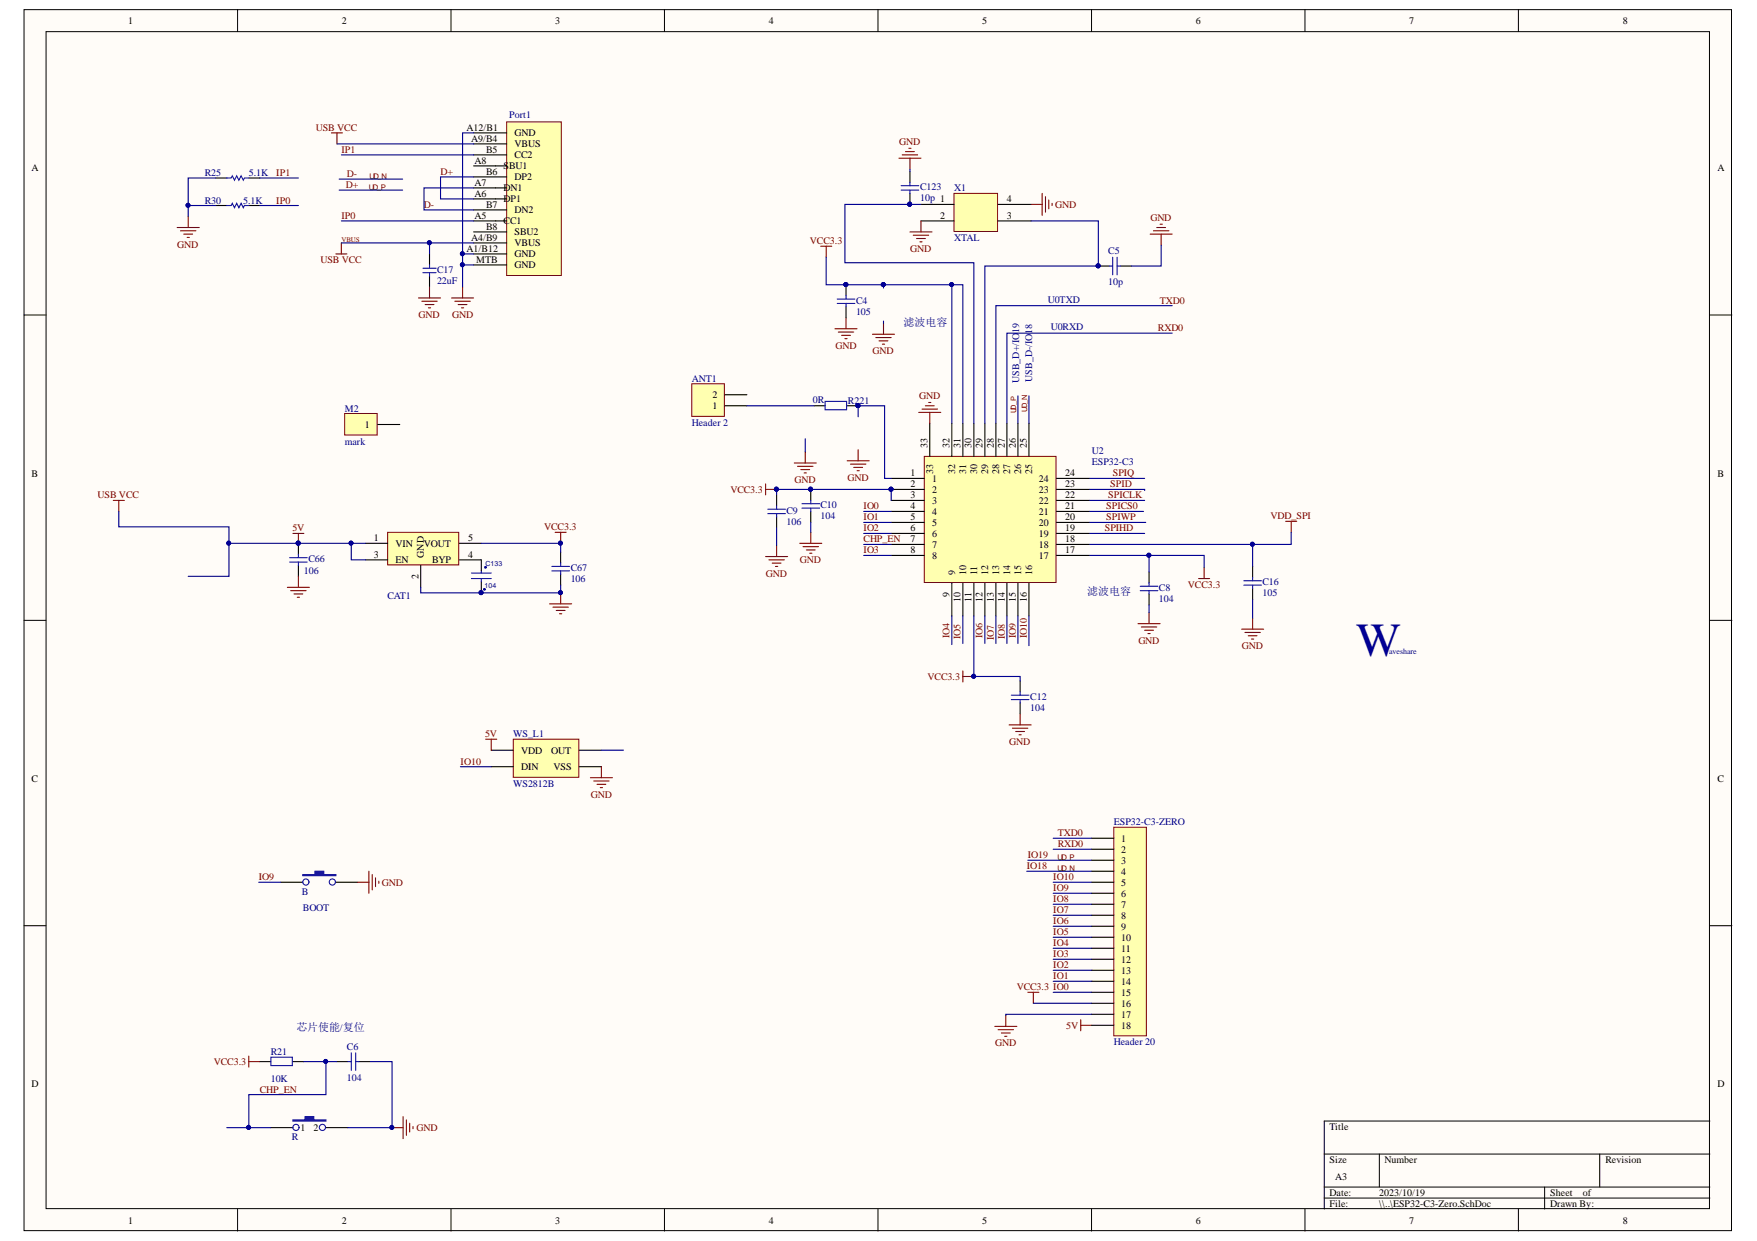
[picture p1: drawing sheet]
<svg xmlns="http://www.w3.org/2000/svg" width="297mm" height="210mm" viewBox="0 0 297 210" stroke-linecap="round" stroke-linejoin="round" font-family="sans-serif">
<g fill="#fffcf8" stroke="#000" stroke-width=".17">
<path d="M4.1 1.6h288.6v206.6h-288.6z"/>
<path d="M7.8 5.4h281.2v199h-281.2z"/>
</g>
<g fill="none" stroke="#000" stroke-width=".17">
<path d="M40.2 1.6v3.8M76.2 1.6v3.8M112.3 1.6v3.8M148.4 1.6v3.8M184.5 1.6v3.8M220.6 1.6v3.8M256.7 1.6v3.8M4.1 53.3h3.7M289.1 53.3h3.7M4.1 104.9h3.7M289.1 104.9h3.7M4.1 156.6h3.7"/>
<path d="M289.1 156.6h3.7M223.9 195.2h65.2M233.2 195.2v5.6M270.4 195.2v5.6M289.1 189.6h-65.2v14.9M40.2 204.5v3.7M76.2 204.5v3.7M112.3 204.5v3.7M148.4 204.5v3.7M184.5 204.5v3.7M220.6 204.5v3.7M223.9 200.8h65.2"/>
<path d="M223.9 202.6h65.2M256.7 204.5v3.7M261.1 200.8v3.7"/>
</g>
<path d="M185.7 45h1.9M189.4 45h1.9M194.3 96.7v1.9M194.3 100.5v1.8M47.5 149.2h3.7M56.8 149.2h3.7M43.9 179.6h1.9M49.5 179.6h1.9M57 179.6h1.8M60.7 179.6h1.9" fill="none" stroke="#000" stroke-width=".19"/>
<g fill="none" stroke="#00f" stroke-width=".19">
<path d="M187.6 45h.5M188.1 43.5v3M188.9 43.5v3M188.9 45h.5M192.8 99.2h2.9M192.8 99.9h2.9M194.3 98.6v.6M194.3 99.9v.6M45.8 178.8h3.6v1.4h-3.6zM58.8 179.6h.6M59.4 178.1v3M60.1 178.1v3"/>
<path d="M60.1 179.6h.6"/>
</g>
<path d="M129.4 81.8v1.9M129.4 82.8h1.9M202.6 97.9h1.9M203.6 96v1.9M42.1 178.6v1.9M42.1 179.6h1.8" fill="none" stroke="#800000" stroke-width=".19"/>
<g fill="#000080" stroke="#000080" stroke-width=".17">
<circle cx="185.7" cy="45" r=".34"/>
<circle cx="131.3" cy="82.7" r=".34"/>
</g>
<path d="M51.2 147.9h2v-.5h1.5v.5h2.1v.2h-5.6z" fill-rule="evenodd" fill="#00f"/>
<g fill="none" stroke="#00f" stroke-width=".19">
<path d="M51.2 147.9h2v-.5h1.5v.5h2.1v.2h-5.6z"/>
<circle cx="51.7" cy="149.2" r=".52"/>
<circle cx="56.2" cy="149.2" r=".52"/>
</g>
<path d="M45.8 190.7h3.7M55.1 190.7h3.7" fill="none" stroke="#000" stroke-width=".19"/>
<path d="M49.5 189.4h2.1v-.5h1.5v.5h2v.2h-5.6z" fill-rule="evenodd" fill="#00f"/>
<g fill="none" stroke="#00f" stroke-width=".19">
<path d="M49.5 189.4h2.1v-.5h1.5v.5h2v.2h-5.6z"/>
<circle cx="50" cy="190.7" r=".52"/>
<circle cx="54.5" cy="190.7" r=".52"/>
</g>
<g fill="none" stroke="#800000" stroke-width=".19">
<path d="M194.4 39.6h3.8M195 39h2.6M195.6 38.5h1.5M196.1 37.9h.4M196.3 39.6v1.9M192.4 105.5h3.7M193 106h2.6M193.5 106.6h1.5M194.1 107.2h.3M194.3 103.6v1.9M60.5 149.2h1.9M62.4 147.4v3.7"/>
<path d="M62.9 147.9v2.6M63.5 148.5v1.5M64 149v.4M66.3 190.7h1.8M68.1 188.9v3.7M68.7 189.4v2.6M69.3 190v1.5M69.8 190.5v.4"/>
</g>
<circle cx="66.2" cy="190.7" r=".33" fill="#000080" stroke="#000080" stroke-width=".17"/>
<path d="M117 64.9h5.5v5.5h-5.5z" fill="#ffffb0" stroke="#800000" stroke-width=".17"/>
<path d="M122.5 68.6h3.8M122.5 66.8h3.8" fill="none" stroke="#000" stroke-width=".19"/>
<path d="M161.3 32.7h7.3v6.5h-7.3z" fill="#ffffb0" stroke="#800000" stroke-width=".17"/>
<path d="M155.7 34.6h5.6M155.7 37.4h5.6M168.7 34.6h5.6M168.7 37.4h5.6" fill="none" stroke="#000" stroke-width=".19"/>
<path d="M153.8 39.2h3.8M154.4 39.8h2.6M155.7 37.4v1.8M174.3 34.6h1.9M176.2 32.7v3.7M176.7 33.3v2.6M177.3 33.8v1.5M177.9 34.4v.4M155 40.3h1.4M155.5 40.9h.4" fill="none" stroke="#800000" stroke-width=".19"/>
<path d="M156.3 77.2h22.2v21.3h-22.2z" fill="#ffffb0" stroke="#800000" stroke-width=".17"/>
<g fill="none" stroke="#000" stroke-width=".19">
<path d="M153.8 29v1.9M153.8 32.7v1.9M143 48.2v1.8M143 51.9v1.8M157.2 71.6v5.6M160.9 71.6v5.6M162.8 71.6v5.6M164.6 71.6v5.6M166.5 71.6v5.6M168.4 71.6v5.6M170.2 71.6v5.6M172.1 71.6v5.6"/>
<path d="M174 71.6v5.6M131.3 83.7v1.9M131.3 87.4v1.9M137.1 82.8v1.8M137.1 86.5v1.9M150.7 80.9h5.6M150.7 82.8h5.6M150.7 84.6h5.6M150.7 86.5h5.6M150.7 88.4h5.6M150.7 90.2h5.6M150.7 92.1h5.6"/>
<path d="M150.7 93.9h5.6M160.9 98.6v5.6M162.8 98.6v5.6M164.6 98.6v5.6M166.5 98.6v5.6M168.4 98.6v5.6M170.2 98.6v5.6M172.1 98.6v5.6M174 98.6v5.6M178.6 80.9h5.6M178.6 82.8h5.6M178.6 84.6h5.6"/>
<path d="M178.6 86.5h5.6M178.6 88.4h5.6M178.6 90.2h5.6M178.6 92.1h5.6M178.6 93.9h5.6M211.8 95.8v1.9M211.8 99.5v1.9M172.5 115.2v1.8M172.5 118.9v1.8"/>
</g>
<g fill="#000080" stroke="#000080" stroke-width=".17">
<circle cx="150.6" cy="82.7" r=".34"/>
<circle cx="137" cy="82.7" r=".34"/>
<circle cx="164.6" cy="114.4" r=".34"/>
<circle cx="153.8" cy="34.5" r=".33"/>
<circle cx="143" cy="48.1" r=".34"/>
</g>
<g fill="none" stroke="#00f" stroke-width=".19">
<path d="M152.3 32.2h3M152.3 31.4h3M153.8 30.9v.5M153.8 32.2v.5M141.5 50.6h3M141.5 51.3h3M143 50v.6M143 51.3v.6M129.8 86.1h3M129.8 86.9h3M131.3 85.6v.5M131.3 86.9v.5"/>
<path d="M135.6 85.2h3M135.6 85.9h3M137.1 84.6v.6M137.1 85.9v.6M210.3 98.2h3M210.3 99h3M211.8 97.7v.5M211.8 99v.5M171 117.6h3M171 118.3h3M172.5 117v.6M172.5 118.3v.6"/>
</g>
<g fill="none" stroke="#800000" stroke-width=".19">
<path d="M152 26.8h3.7M152.5 26.2h2.6M153.1 25.6h1.5M153.6 25.1h.4M153.8 26.8v1.8M138.7 41.6h1.9M139.7 41.6v1.9M141.2 55.6h3.7M141.7 56.2h2.6M142.3 56.7h1.5M142.8 57.3h.4M143 53.7v1.9"/>
<path d="M147.5 56.5h3.7M148.1 57.1h2.6M148.6 57.7h1.5M149.2 58.2h.4M149.4 54.7v1.8M134.3 78.3h3.7M134.8 78.9h2.6M135.4 79.4h1.5M136 80h.3M136.1 76.5v1.8M143.2 77.9h3.7M143.8 78.5h2.6"/>
<path d="M144.3 79.1h1.5M144.9 79.6h.4M145.1 76.1v1.8M155.3 69.8h3.8M155.9 69.2h2.6M156.4 68.6h1.5M157 68.1h.4M157.2 69.8v1.8M129.4 94.1h3.8M130 94.7h2.6M130.5 95.3h1.5M131.1 95.8h.4"/>
<path d="M131.3 92.3v1.8M135.2 91.9h3.7M135.8 92.5h2.6M136.3 93h1.5M136.9 93.6h.4M137.1 90v1.9M217.4 88.2h1.8M218.3 88.2v1.8M162.8 113.5v1.9M162.8 114.4h1.8M209.9 106.4h3.7M210.5 107h2.6"/>
<path d="M211 107.5h1.5M211.6 108.1h.4M211.8 104.6v1.8M170.6 122.6h3.7M171.2 123.2h2.6M171.7 123.7h1.5M172.3 124.3h.3M172.5 120.7v1.9"/>
</g>
<path d="M85.7 20.6h9.2v26h-9.2z" fill="#ffffb0" stroke="#800000" stroke-width=".17"/>
<g fill="none" stroke="#000" stroke-width=".19">
<path d="M36.5 30.1h1.8M36.5 34.8h1.8M42.1 30.1h1.8M42.1 34.8h1.8M80.1 37.4h5.6M80.1 35.5h5.6M80.1 33.6h5.6M80.1 31.8h5.6M80.1 28.1h5.6M80.1 22.5h5.6M80.1 24.3h5.6M80.1 26.2h5.6"/>
<path d="M80.1 29.9h5.6M80.1 39.2h5.6M72.6 43v1.8M72.6 46.7v1.8M80.1 43h5.6M80.1 41.1h5.6M80.1 44.8h5.6M50.4 91.9v1.9M50.4 95.6v1.9M81.4 94.7v1.9M81.4 98.4v1.9M94.8 93.4v1.9"/>
<path d="M94.8 97.1v1.9"/>
</g>
<g fill="none" stroke="#800000" stroke-width=".19">
<path d="M30 38.5h3.7M30.5 39h2.6M31.1 39.6h1.5M31.8 36.6v1.9M56 22.5h1.9M57 22.5v1.8M31.6 40.2h.4M56.8 43h1.8M57.7 41.1v1.9M70.8 50.4h3.7M71.3 51h2.6M71.9 51.5h1.5"/>
<path d="M72.4 52.1h.4M72.6 48.5v1.9M76.3 50.4h3.8M76.9 51h2.6M77.5 51.5h1.4M78 52.1h.4M78.2 48.5v1.9M19.2 84.6h1.8M20.1 84.6v1.9M92.9 102.1h3.7M93.5 102.7h2.6M94 103.3h1.5"/>
<path d="M94.6 103.8h.4M94.8 100.3v1.8M173.8 167.8h1.8M174.7 167.8v1.9"/>
</g>
<g fill="none" stroke="#00f" stroke-width=".19">
<path d="M38.3 30.1h.8l.2-.4 .3 .8 .4-.8 .4 .8 .4-.8 .3 .8 .2-.4h.8M38.3 34.8h.8l.2-.4 .3 .7 .4-.7 .4 .7 .4-.7 .3 .7 .2-.3h.8M71.5 45.4h2.2M71.5 46.1h2.2M72.6 44.8v.6M72.6 46.1v.6M49 95.1h2.9M49 94.3h2.9M50.4 93.8v.5M50.4 95.1v.5M79.7 97.9h3.3M79.7 96.9h3.3"/>
<path d="M81.4 96.6v.3M81.4 97.9v.5M93.3 96.6h3M93.3 95.8h3M94.8 95.3v.5M94.8 96.6v.5"/>
</g>
<g fill="#000080" stroke="#000080" stroke-width=".17">
<circle cx="50.4" cy="91.9" r=".34"/>
<circle cx="81.3" cy="100.2" r=".33"/>
<circle cx="82.1" cy="96" r=".15"/>
<circle cx="81.9" cy="99.7" r=".15"/>
<circle cx="94.7" cy="100.2" r=".34"/>
</g>
<path d="M65.5 90h12.1v5.5h-12.1z" fill="#ffffb0" stroke="#800000" stroke-width=".17"/>
<path d="M61.8 91.9h3.7M61.8 94.7h3.7M71.1 95.6v3.7M77.6 91.9h3.8M77.6 94.7h3.8" fill="none" stroke="#000" stroke-width=".19"/>
<path d="M48.6 99.3h3.7M49.1 99.9h2.7M49.5 90.2h1.9M50.4 90.2v1.9M50.4 97.5v1.8M93.9 90h1.8M94.8 90v1.9M49.7 100.5h1.5M50.3 101h.3" fill="none" stroke="#800000" stroke-width=".19"/>
<circle cx="94.7" cy="91.9" r=".34" fill="#000080" stroke="#000080" stroke-width=".17"/>
<path d="M58.3 69.9h5.5v3.7h-5.5z" fill="#ffffb0" stroke="#800000" stroke-width=".17"/>
<path d="M63.9 71.8h3.7M137.6 68.6h1.9M143.2 68.6h1.9" fill="none" stroke="#000" stroke-width=".19"/>
<path d="M168.2 173.6h3.7M168.7 174.2h2.6M169.3 174.7h1.5M169.9 175.3h.3M170 171.7v1.9M182.7 172.5v1.9M182.7 173.4h1.9" fill="none" stroke="#800000" stroke-width=".19"/>
<g fill="none" stroke="#000080" stroke-width=".19">
<path d="M31.8 34.8h4.7M36.5 30.1h-4.7v6.5M43.9 34.8h6.5M43.9 30.1h6.5M57 24.3h23.1M57.3 32.2h10.8M57.3 30.3h10.8M57.7 37.4h22.4M57.7 26.2h22.4M80.1 22.5h-1.9v20.5M80.1 29.9h-5.6v3.7h5.6M80.1 31.8h-8.4v3.7h8.4"/>
<path d="M153.8 28.6v.4M155.7 34.6h-12.9v9.8h21.8v27.2M174.3 37.4h11.4v7.6h-19.2v26.6M57.7 41.1h14.9v1.9M72.6 41.1h7.5M78.2 44.8v3.7M80.1 43h-1.9v1.8h1.9M139.7 43.5v4.7h9.7M149.4 48.2h11.5v23.4M149.4 48.2v.5M149.4 54.3v.4M160.9 48.2h1.9v23.4"/>
<path d="M196.3 41.5v3.5h-5M198.2 56.4h-28v15.2M198.2 51.7h-29.8v19.9M126.3 68.6h11.3M136.1 74.2v2.3M145.1 70.5v-1.9h4.5v12.3h1.1M172.1 67v4.6M174 67v4.6M20.1 86.5v2.6h18.6v2.8h11.7M38.7 91.9v5.6h-6.9M59.4 91.9v2.8h2.4M61.8 91.9h-11.4v.2"/>
<path d="M81.4 91.9h13.4v1.5M94.8 99v1.3h-23.7v-1M131.3 83.7v-.9h19.4v1.8M131.3 89.3v3M137.1 88.4v1.6M146 86.5h4.7M146 88.4h4.7M146 90.2h4.7M146 92.1h4.7M146 93.9h4.7M184.2 93.9h10.1v2.8M184.2 82.8h9.3v.2"/>
<path d="M184.2 86.5h9.1M184.2 88.4h9.5M184.2 90.2h9.3M184.2 80.9h9.3M184.2 84.6h9.3M194.3 93.9h9.3v2.1M211.8 92.1v3.7M218.3 90v2.1h-34.1M160.9 104.2v4.8M162.8 104.2v4.6M164.6 104.2v10.2h7.9v.8M166.5 104.2v4.6"/>
<path d="M168.4 104.2v4.6M170.2 104.2v4.6M172.1 104.2v4.6M174 104.2v5M194.3 102.3v1.3M211.8 101.4v3.2M43.7 149.2h3.8M173.6 147.4h11M173.8 145.5h10.8M178.1 149.2h6.5M178.1 141.8h6.5M178.1 143.6h6.5"/>
<path d="M178.1 151.1h6.5M178.1 152.9h6.5M178.1 154.8h6.5M178.1 156.7h6.5M178.1 158.5h6.5M51.4 179.6h5.6M55.1 179.6v5.5h-13v5.6h3.7M62.6 179.6h3.7v11.1h-7.5M174.7 169.7h9.9M178.1 160.4h6.5M178.1 162.3h6.5M178.1 166h6.5"/>
<path d="M178.1 167.8h6.5M178.1 164.1h6.5M184.6 171.6h-14.6v.1M38.3 190.7h3.8"/>
</g>
<g fill="#000080" stroke="#000080" stroke-width=".17">
<circle cx="55.1" cy="179.5" r=".33"/>
<circle cx="42" cy="190.7" r=".34"/>
<circle cx="66.2" cy="190.7" r=".33"/>
<circle cx="164.6" cy="114.4" r=".34"/>
<circle cx="194.2" cy="93.9" r=".34"/>
<circle cx="185.7" cy="45" r=".34"/>
<circle cx="153.8" cy="34.5" r=".33"/>
<circle cx="160.9" cy="48.1" r=".34"/>
<circle cx="149.3" cy="48.1" r=".34"/>
<circle cx="145" cy="68.6" r=".34"/>
<circle cx="143" cy="48.1" r=".34"/>
<circle cx="211.7" cy="92" r=".33"/>
<circle cx="78.2" cy="42.9" r=".33"/>
<circle cx="78.2" cy="44.8" r=".33"/>
<circle cx="72.6" cy="41.1" r=".34"/>
<circle cx="31.8" cy="34.7" r=".34"/>
<circle cx="38.7" cy="91.9" r=".33"/>
<circle cx="94.7" cy="91.9" r=".34"/>
<circle cx="81.3" cy="100.2" r=".33"/>
<circle cx="94.7" cy="100.2" r=".34"/>
<circle cx="59.3" cy="91.9" r=".33"/>
<circle cx="50.4" cy="91.9" r=".34"/>
<circle cx="131.3" cy="82.7" r=".34"/>
<circle cx="137" cy="82.7" r=".34"/>
<circle cx="150.6" cy="82.7" r=".34"/>
</g>
<path d="M139.5 67.9h3.6v1.4h-3.6z" fill="none" stroke="#00f" stroke-width=".19"/>
<path d="M188.3 139.9h5.5v35.3h-5.5z" fill="#ffffb0" stroke="#800000" stroke-width=".17"/>
<g fill="none" stroke="#000" stroke-width=".19">
<path d="M184.6 141.8h3.7M184.6 143.6h3.7M184.6 145.5h3.7M184.6 147.4h3.7M184.6 149.2h3.7M184.6 151.1h3.7M184.6 152.9h3.7M184.6 154.8h3.7M184.6 156.7h3.7M184.6 158.5h3.7M184.6 160.4h3.7M184.6 162.3h3.7"/>
<path d="M184.6 164.1h3.7M184.6 166h3.7M184.6 167.8h3.7M184.6 169.7h3.7M184.6 171.6h3.7M184.6 173.4h3.7"/>
</g>
<path d="M86.8 125h11.1v6.5h-11.1z" fill="#ffffb0" stroke="#800000" stroke-width=".17"/>
<path d="M83 126.9h3.8M83 129.7h3.8M97.9 126.9h3.8M97.9 129.7h3.8" fill="none" stroke="#000" stroke-width=".19"/>
<path d="M82.1 125h1.9M83 125v1.9M99.8 131.5h3.7M100.4 132.1h2.6M100.9 132.7h1.5M101.5 133.2h.4M101.7 129.7v1.8" fill="none" stroke="#800000" stroke-width=".19"/>
<path d="M77.8 129.7h5.2M101.7 126.9h3.7" fill="none" stroke="#000080" stroke-width=".19"/>
<text font-size="8" fill="#000080" x="229.3" y="111">W</text>
<g font-size="1.9" fill="#000080">
<text x="152.8" y="55.1">滤波电容</text>
<text x="183.8" y="100.6">滤波电容</text>
<text x="50.1" y="174.4">芯片使能/复位</text>
</g>
<g font-size="1.7">
<text x="21.7" y="4.1">1</text>
<text x="57.8" y="4.1">2</text>
<text x="93.9" y="4.1">3</text>
<text x="130" y="4.1">4</text>
<text x="166" y="4.1">5</text>
<text x="202.2" y="4.1">6</text>
<text x="238.2" y="4.1">7</text>
<text x="274.4" y="4.1">8</text>
<text x="78.9" y="22.1">A12/B1</text>
<text x="79.6" y="23.9">A9/B4</text>
<text x="87" y="23">GND</text>
<text x="5.3" y="28.9">A</text>
<text x="80.2" y="27.7">A8</text>
<text x="82.2" y="25.8">B5</text>
<text x="82.2" y="29.5">B6</text>
<text x="85.1" y="28.6">SBU1</text>
<text x="87" y="24.9">VBUS</text>
<text x="87" y="26.7">CC2</text>
<text x="290.4" y="28.9">A</text>
<text x="80.2" y="33.2">A6</text>
<text x="80.2" y="31.4">A7</text>
<text x="82.2" y="35.1">B7</text>
<text x="85.1" y="34.2">DP1</text>
<text x="85.1" y="32.3">DN1</text>
<text x="87" y="30.5">DP2</text>
<text x="170.2" y="34.2">4</text>
<text x="79.6" y="40.7">A4/B9</text>
<text x="80.2" y="37">A5</text>
<text x="82.2" y="38.8">B8</text>
<text x="85.1" y="37.9">CC1</text>
<text x="87" y="41.6">VBUS</text>
<text x="87" y="36">DN2</text>
<text x="87" y="39.8">SBU2</text>
<text x="158.9" y="37">2</text>
<text x="170.2" y="37">3</text>
<text x="78.9" y="42.5">A1/B12</text>
<text x="80.5" y="44.4">MTB</text>
<text x="87" y="43.5">GND</text>
<text x="87" y="45.3">GND</text>
<text x="120.4" y="69.2">1</text>
<text x="120.4" y="67.3">2</text>
<text x="61.7" y="72.4">1</text>
<text x="156.8" y="75.7" transform="rotate(-90 156.8 75.7)">33</text>
<text x="160.5" y="75.7" transform="rotate(-90 160.5 75.7)">32</text>
<text x="162.4" y="75.7" transform="rotate(-90 162.4 75.7)">31</text>
<text x="164.3" y="75.7" transform="rotate(-90 164.3 75.7)">30</text>
<text x="166.1" y="75.7" transform="rotate(-90 166.1 75.7)">29</text>
<text x="168" y="75.7" transform="rotate(-90 168 75.7)">28</text>
<text x="169.9" y="75.7" transform="rotate(-90 169.9 75.7)">27</text>
<text x="171.7" y="75.7" transform="rotate(-90 171.7 75.7)">26</text>
<text x="173.6" y="75.7" transform="rotate(-90 173.6 75.7)">25</text>
<text x="5.3" y="80.6">B</text>
<text x="153.9" y="80.5">1</text>
<text x="153.9" y="82.4">2</text>
<text x="157.6" y="81.5">1</text>
<text x="157.6" y="83.3">2</text>
<text x="157.8" y="80.2" transform="rotate(-90 157.8 80.2)">33</text>
<text x="161.5" y="80.2" transform="rotate(-90 161.5 80.2)">32</text>
<text x="163.3" y="80.2" transform="rotate(-90 163.3 80.2)">31</text>
<text x="165.2" y="80.2" transform="rotate(-90 165.2 80.2)">30</text>
<text x="167.1" y="80.2" transform="rotate(-90 167.1 80.2)">29</text>
<text x="168.9" y="80.2" transform="rotate(-90 168.9 80.2)">28</text>
<text x="170.8" y="80.2" transform="rotate(-90 170.8 80.2)">27</text>
<text x="172.6" y="80.2" transform="rotate(-90 172.6 80.2)">26</text>
<text x="174.5" y="80.2" transform="rotate(-90 174.5 80.2)">25</text>
<text x="175.6" y="83.3">23</text>
<text x="175.6" y="81.5">24</text>
<text x="180.1" y="82.4">23</text>
<text x="180.1" y="80.5">24</text>
<text x="290.4" y="80.6">B</text>
<text x="153.9" y="84.2">3</text>
<text x="153.9" y="86.1">4</text>
<text x="153.9" y="88">5</text>
<text x="153.9" y="89.8">6</text>
<text x="157.6" y="85.2">3</text>
<text x="157.6" y="87">4</text>
<text x="157.6" y="88.9">5</text>
<text x="175.6" y="88.9">20</text>
<text x="175.6" y="87">21</text>
<text x="175.6" y="85.2">22</text>
<text x="180.1" y="89.8">19</text>
<text x="180.1" y="88">20</text>
<text x="180.1" y="86.1">21</text>
<text x="180.1" y="84.2">22</text>
<text x="63.2" y="91.5">1</text>
<text x="63.2" y="94.3">3</text>
<text x="66.9" y="92.4">VIN</text>
<text x="66.9" y="95.2">EN</text>
<text x="71.7" y="94.3" transform="rotate(-90 71.7 94.3)">GND</text>
<text x="71.7" y="92.4">VOUT</text>
<text x="73" y="95.2">BYP</text>
<text x="79.1" y="94.3">4</text>
<text x="79.1" y="91.5">5</text>
<text x="153.9" y="91.7">7</text>
<text x="153.9" y="93.5">8</text>
<text x="157.6" y="90.8">6</text>
<text x="157.6" y="92.6">7</text>
<text x="157.6" y="94.5">8</text>
<text x="175.6" y="94.5">17</text>
<text x="175.6" y="92.6">18</text>
<text x="175.6" y="90.8">19</text>
<text x="180.1" y="93.5">17</text>
<text x="180.1" y="91.7">18</text>
<text x="70.8" y="97.9" transform="rotate(-90 70.8 97.9)">2</text>
<text x="160.5" y="100.9" transform="rotate(-90 160.5 100.9)">9</text>
<text x="161.5" y="97.3" transform="rotate(-90 161.5 97.3)">9</text>
<text x="162.4" y="101.7" transform="rotate(-90 162.4 101.7)">10</text>
<text x="163.3" y="97.3" transform="rotate(-90 163.3 97.3)">10</text>
<text x="164.3" y="101.7" transform="rotate(-90 164.3 101.7)">11</text>
<text x="165.2" y="97.3" transform="rotate(-90 165.2 97.3)">11</text>
<text x="166.1" y="101.7" transform="rotate(-90 166.1 101.7)">12</text>
<text x="167.1" y="97.3" transform="rotate(-90 167.1 97.3)">12</text>
<text x="168" y="101.7" transform="rotate(-90 168 101.7)">13</text>
<text x="168.9" y="97.3" transform="rotate(-90 168.9 97.3)">13</text>
<text x="169.9" y="101.7" transform="rotate(-90 169.9 101.7)">14</text>
<text x="170.8" y="97.3" transform="rotate(-90 170.8 97.3)">14</text>
<text x="171.7" y="101.7" transform="rotate(-90 171.7 101.7)">15</text>
<text x="172.6" y="97.3" transform="rotate(-90 172.6 97.3)">15</text>
<text x="173.6" y="101.7" transform="rotate(-90 173.6 101.7)">16</text>
<text x="174.5" y="97.3" transform="rotate(-90 174.5 97.3)">16</text>
<text x="88.1" y="127.5">VDD</text>
<text x="88.1" y="130.2">DIN</text>
<text x="93.2" y="127.5">OUT</text>
<text x="93.6" y="130.2">VSS</text>
<text x="5.3" y="132.3">C</text>
<text x="290.4" y="132.3">C</text>
<text x="189.6" y="142.3">1</text>
<text x="189.6" y="144.2">2</text>
<text x="189.6" y="146.1">3</text>
<text x="189.6" y="147.9">4</text>
<text x="189.6" y="149.8">5</text>
<text x="189.6" y="151.6">6</text>
<text x="189.6" y="153.5">7</text>
<text x="189.6" y="155.4">8</text>
<text x="189.6" y="157.2">9</text>
<text x="189.6" y="159.1">10</text>
<text x="189.6" y="160.9">11</text>
<text x="189.6" y="162.8">12</text>
<text x="189.6" y="164.7">13</text>
<text x="189.6" y="166.5">14</text>
<text x="189.6" y="168.4">15</text>
<text x="189.6" y="170.3">16</text>
<text x="189.6" y="172.1">17</text>
<text x="189.6" y="174">18</text>
<text x="5.3" y="183.9">D</text>
<text x="290.4" y="183.9">D</text>
<text x="50.8" y="191.3">1</text>
<text x="53" y="191.3">2</text>
<text x="224.8" y="191.1">Title</text>
<text x="224.8" y="196.7">Size</text>
<text x="234.1" y="196.7">Number</text>
<text x="271.4" y="196.7">Revision</text>
<text x="224.8" y="202.3">Date:</text>
<text x="225.7" y="199.5">A3</text>
<text x="233.2" y="202.3">2023/10/19</text>
<text x="262.1" y="202.3">Sheet</text>
<text x="267.6" y="202.3">of</text>
<text x="21.7" y="207">1</text>
<text x="57.8" y="207">2</text>
<text x="93.9" y="207">3</text>
<text x="130" y="207">4</text>
<text x="166" y="207">5</text>
<text x="202.2" y="207">6</text>
<text x="224.8" y="204.2">File:</text>
<text x="233.2" y="204.2">\\..\ESP32-C3-Zero.SchDoc</text>
<text x="238.2" y="207">7</text>
<text x="262.1" y="204.2">Drawn By:</text>
<text x="274.4" y="207">8</text>
</g>
<g font-size="1.7" fill="#800000">
<text x="53.4" y="22.1">USB VCC</text>
<text x="46.7" y="29.8">IP1</text>
<text x="57.7" y="25.8">IP1</text>
<text x="58.6" y="29.9">D-</text>
<text x="74.5" y="29.5">D+</text>
<text x="152" y="24.5">GND</text>
<text x="46.7" y="34.4">IP0</text>
<text x="58.5" y="31.8">D+</text>
<text x="71.7" y="35.1">D-</text>
<text x="178.4" y="35.1">GND</text>
<text x="30" y="41.9">GND</text>
<text x="57.7" y="37">IP0</text>
<text x="136.9" y="41.3">VCC3.3</text>
<text x="194.5" y="37.4">GND</text>
<text x="54.2" y="44.4">USB VCC</text>
<text x="153.9" y="42.5">GND</text>
<text x="70.8" y="53.7">GND</text>
<text x="76.4" y="53.7">GND</text>
<text x="196.1" y="51.3">TXD0</text>
<text x="141.2" y="59">GND</text>
<text x="147.5" y="59.9">GND</text>
<text x="195.7" y="56">RXD0</text>
<text x="155.4" y="67.5">GND</text>
<text x="123.5" y="83.3">VCC3.3</text>
<text x="134.3" y="81.7">GND</text>
<text x="143.3" y="81.3">GND</text>
<text x="187.7" y="82.4">SPID</text>
<text x="188.1" y="80.5">SPIQ</text>
<text x="16.5" y="84.2">USB VCC</text>
<text x="49.4" y="89.8">5V</text>
<text x="92" y="89.7">VCC3.3</text>
<text x="146" y="86.1">IO0</text>
<text x="146" y="88">IO1</text>
<text x="146" y="89.8">IO2</text>
<text x="186.8" y="89.8">SPIHD</text>
<text x="187" y="88">SPIWP</text>
<text x="187" y="86.1">SPICS0</text>
<text x="187.4" y="84.2">SPICLK</text>
<text x="214.8" y="87.8">VDD_SPI</text>
<text x="135.2" y="95.2">GND</text>
<text x="146" y="93.5">IO3</text>
<text x="146" y="91.7">CHP_EN</text>
<text x="129.5" y="97.5">GND</text>
<text x="200.8" y="99.4">VCC3.3</text>
<text x="160.5" y="107.9" transform="rotate(-90 160.5 107.9)">IO4</text>
<text x="166.1" y="107.9" transform="rotate(-90 166.1 107.9)">IO6</text>
<text x="171.7" y="107.9" transform="rotate(-90 171.7 107.9)">IO9</text>
<text x="173.6" y="107.9" transform="rotate(-90 173.6 107.9)">IO10</text>
<text x="162.4" y="108.1" transform="rotate(-90 162.4 108.1)">IO5</text>
<text x="168" y="108.3" transform="rotate(-90 168 108.3)">IO7</text>
<text x="169.9" y="108.1" transform="rotate(-90 169.9 108.1)">IO8</text>
<text x="192.4" y="108.9">GND</text>
<text x="210" y="109.8">GND</text>
<text x="156.8" y="115">VCC3.3</text>
<text x="82" y="124.7">5V</text>
<text x="170.6" y="125.9">GND</text>
<text x="77.9" y="129.3">IO10</text>
<text x="99.9" y="134.9">GND</text>
<text x="178.8" y="141.4">TXD0</text>
<text x="178.8" y="143.3">RXD0</text>
<text x="43.8" y="148.9">IO9</text>
<text x="64.6" y="149.8">GND</text>
<text x="173.6" y="147">IO18</text>
<text x="173.7" y="145.1">IO19</text>
<text x="178.1" y="148.9">IO10</text>
<text x="178.1" y="150.7">IO9</text>
<text x="178.1" y="152.6">IO8</text>
<text x="178.1" y="154.4">IO7</text>
<text x="178.1" y="156.3">IO6</text>
<text x="178.1" y="158.2">IO5</text>
<text x="178.1" y="160">IO4</text>
<text x="178.1" y="161.9">IO3</text>
<text x="171.9" y="167.5">VCC3.3 IO0</text>
<text x="178.1" y="165.6">IO1</text>
<text x="178.1" y="163.7">IO2</text>
<text x="180.3" y="174">5V</text>
<text x="168.2" y="176.9">GND</text>
<text x="36.1" y="180.1">VCC3.3</text>
<text x="43.9" y="184.8">CHP_EN</text>
<text x="70.4" y="191.3">GND</text>
</g>
<g font-size="1.7" fill="#000080">
<text x="86.1" y="19.9">Port1</text>
<text x="34.6" y="29.8">R25</text>
<text x="42.1" y="29.8">5.1K</text>
<text x="34.6" y="34.4">R30</text>
<text x="41.1" y="34.4">5.1K</text>
<text x="155.5" y="32.1">C123</text>
<text x="155.5" y="34">10p 1</text>
<text x="161.3" y="32.3">X1</text>
<text x="161.3" y="40.7">XTAL</text>
<text x="73.9" y="46.1">C17</text>
<text x="73.9" y="48">22uF</text>
<text x="187.4" y="43">C5</text>
<text x="144.7" y="51.3">C4</text>
<text x="144.7" y="53.2">105</text>
<text x="177.1" y="51.2">U0TXD</text>
<text x="187.4" y="48.1">10p</text>
<text x="172.3" y="56.2" transform="rotate(-90 172.3 56.2)">19</text>
<text x="177.6" y="55.8">U0RXD</text>
<text x="117" y="64.5">ANT1</text>
<text x="172.3" y="64.7" transform="rotate(-90 172.3 64.7)">USB_D+/IO</text>
<text x="174.5" y="64.5" transform="rotate(-90 174.5 64.5)">USB_D-/IO18</text>
<text x="58.3" y="69.6">M2</text>
<text x="117" y="72">Header 2</text>
<text x="137.4" y="68.1">0R</text>
<text x="143.4" y="68.3">R221</text>
<text x="58.3" y="75.2">mark</text>
<text x="184.6" y="76.8">U2</text>
<text x="184.6" y="78.7">ESP32-C3</text>
<text x="133" y="86.9">C9</text>
<text x="133" y="88.7">106</text>
<text x="138.7" y="85.9">C10</text>
<text x="138.7" y="87.8">104</text>
<text x="52.1" y="95.1">C66</text>
<text x="51.4" y="97.1">106</text>
<text x="65.5" y="101.2">CAT1</text>
<text x="96.5" y="96.6">C67</text>
<text x="96.5" y="98.5">106</text>
<text x="195.9" y="99.9">C8</text>
<text x="195.9" y="101.7">104</text>
<text x="213.4" y="99">C16</text>
<text x="213.4" y="100.8">105</text>
<text x="174.2" y="118.3">C12</text>
<text x="86.7" y="124.7">WS_L1</text>
<text x="174.2" y="120.2">104</text>
<text x="86.7" y="133">WS2812B</text>
<text x="188.3" y="139.6">ESP32-C3-ZERO</text>
<text x="51" y="151.3">B</text>
<text x="51.2" y="154.1">BOOT</text>
<text x="45.8" y="178.5">R21</text>
<text x="58.6" y="177.5">C6</text>
<text x="188.3" y="176.8">Header 20</text>
<text x="45.8" y="182.9">10K</text>
<text x="58.6" y="182.8">104</text>
<text x="49.3" y="192.7">R</text>
</g>
<text font-size="1.4" fill="#000080" x="234.8" y="110.6">aveshare</text>
<g font-size="1.3" fill="#800000">
<text x="62.4" y="32.1">UD_P</text>
<text x="62.5" y="30.2">UD_N</text>
<text x="178.8" y="145.4">UD_P</text>
<text x="178.8" y="147.3">UD_N</text>
</g>
<g font-size="1.2" fill="#800000">
<text x="57.7" y="40.9">VBUS</text>
<text x="171.8" y="69.9" transform="rotate(-90 171.8 69.9)">UD_P</text>
<text x="173.6" y="69.8" transform="rotate(-90 173.6 69.8)">UD_N</text>
</g>
<g font-size="1.2" fill="#000080">
<text x="82.1" y="95.7">C133</text>
<text x="81.9" y="99.5">104</text>
</g>
</svg>
